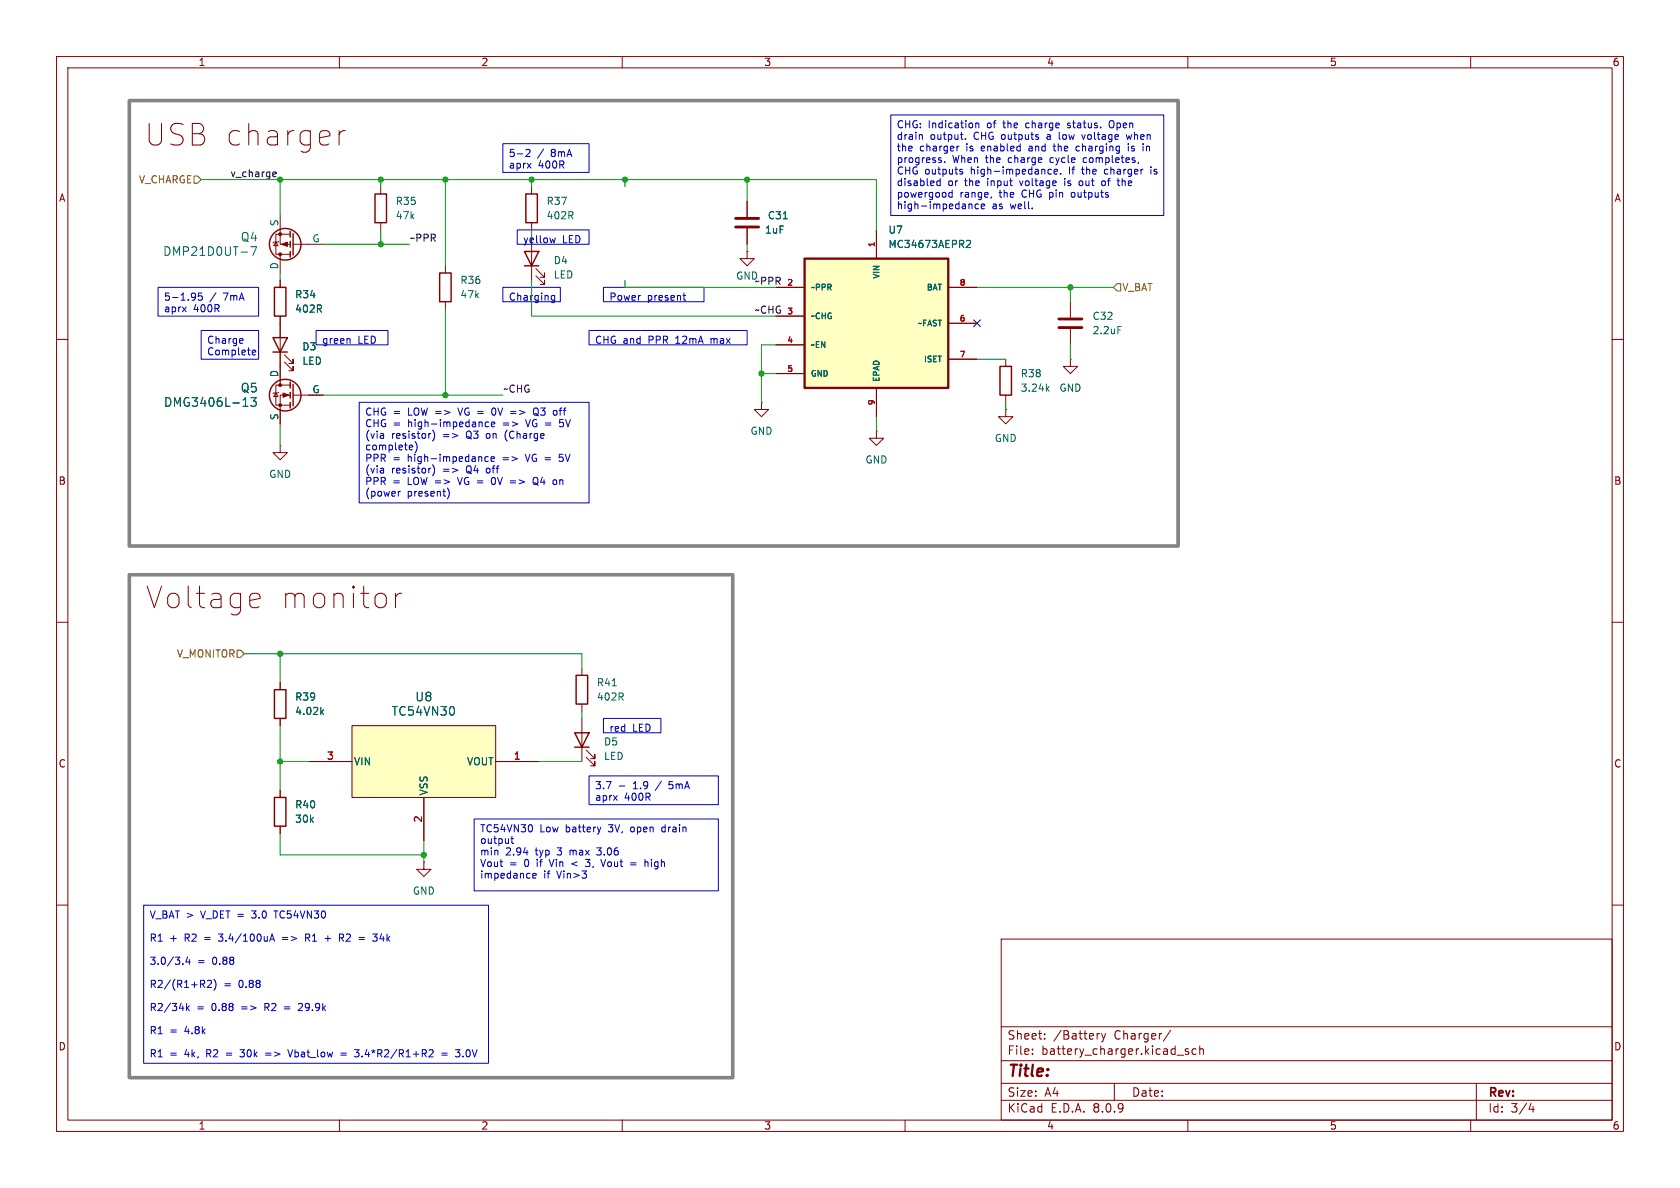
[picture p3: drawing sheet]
<svg xmlns="http://www.w3.org/2000/svg" width="297mm" height="210mm" viewBox="0 0 297 210" stroke-linecap="round" stroke-linejoin="round" font-family="sans-serif">
<g fill="none" stroke="#840000" stroke-width=".18">
<path d="M10 10h277v190h-277zM12 12h273v186h-273zM60 10v2M110 10v2M160 10v2M210 10v2M260 10v2M94 33v1.3M94 39.4v1.2M189.2 53.3v2.8M189.2 58.2v2.8M10 60h2"/>
<path d="M154.9 76.2v1.3h1.3l-1.3 1.2-1.2-1.2h1.2M154.9 76.2h.1M177.8 72.4v1.3h1.3l-1.3 1.2-1.3-1.2h1.3M177.8 72.4h.1M177.8 63.5v1.3M177.8 69.9v1.2M189.2 63.5v1.3h1.3l-1.3 1.2-1.2-1.2h1.2M189.2 63.5h.1M285 60h2M10 110h2M285 110h2M10 160h2"/>
<path d="M177 166h108v32h-108zM285 160h2M60 198v2M110 198v2M160 198v2M177 194.5h108M177 191.5h108M177 187.5h108M177 181.5h108M182.5 186.3v.1M182.5 185.5v.1M184.7 183.6v.1"/>
<path d="M184.7 182.8v.1M194.4 182.7l-.3 .1M194.7 182.7l.4 1M195.1 183.7l-.1 .4-.3 .1M195.5 182.7l-.4 1M197 191.5v3M207 182.1l-1.3 2M208.1 186.5h1.1M210 198v2M210.1 185.5l-.4-.1-.2 .2 .1 .2 .5 .2v.3h-.6M211.5 185.5l-.5-.1-.3 .3v.4l.2 .2h.6M212.1 185.5l.2-.1 .4 .1v.9"/>
<path d="M212.1 184.9v1.5M260 198v2M261 191.5v6.5M270.7 195l-.4 1.1h.9M271 195.6v1"/>
</g>
<path d="M93 34.3h2v5.1h-2zM176.8 64.8h2v5.1h-2z" fill="none" stroke="#840000" stroke-width=".25"/>
<path d="M197.6 57.7h.6M185.1 68.7l.4 .5M185.5 68.3l-.5 .5" fill="none" stroke="#006464" stroke-width=".18"/>
<path d="M187.2 57.9h4.1M187.2 56.4h4.1" fill="none" stroke="#840000" stroke-width=".51"/>
<path d="M142.2 45.7h25.4v22.9h-25.4z" fill="#ffffc2"/>
<path d="M142.2 45.7h25.4v22.9h-25.4z" fill="none" stroke="#840000" stroke-width=".41"/>
<g fill="none" stroke="#840000" stroke-width=".18">
<path d="M49.5 38.1v5.1h1.8M67.3 33v1.3M67.3 39.4v1.2M132.1 35.6v2.8M48.8 42.8l.3 .6h-.7zM49.3 42.7l-.2 .1h-.7l-.1 .1M49.5 45v3.3M49.5 49.5v1.3M49.5 55.9v12.2M51.3 41.4h-2.5v3.6h2.5M51.8 43.2h5.3M78.7 47v1.3"/>
<path d="M78.7 53.3v1.3M94 41.9v7.6M94.7 48.8l1.6 1.5v-.8v.8h-.8M94.7 47.5l1.6 1.5v-.7v.7h-.8M132.1 44.5v1.2h1.2l-1.2 1.3-1.3-1.3h1.3M132.1 44.5h.1M132.1 40.4v2.8M137.2 50.8h5M137.2 55.9h5M154.9 40.6v5.1M167.6 50.8h5.1M167.6 57.2h5.1"/>
<path d="M48.8 69.5l.3 .6h-.7zM49.3 69.3l-.2 .2h-.7l-.1 .1M49.5 78.7v1.3h1.3l-1.3 1.3-1.2-1.3h1.2M49.5 78.7h.1M50.3 64l1.5 1.5v-.7v.7h-.7M50.3 62.7l1.5 1.6v-.8v.8h-.7M51.3 69.9h-1.8v5M51.3 68.1h-2.5v3.5h2.5M51.8 69.9h5.3M134.6 71.1v1.3h1.3l-1.3 1.3-1.3-1.3h1.3M134.6 71.1h.1M137.2 61h5"/>
<path d="M137.2 66h5M154.9 68.6v5.1M167.6 63.5h5.1M49.5 120.7v1.2M49.5 127v1.3M102.9 127v7.6M103.6 133.9l1.6 1.5v-.8v.8h-.8M103.6 132.6l1.6 1.5v-.7v.7h-.8"/>
</g>
<path d="M138.5 38.7h.7M45.4 43.6l-.7 1.5M170.9 42.6l.4-.1 .3 .4-.8 .9h.8M43 71.8h.8M45.3 70.3l-.5 .6 .4 .1v.7l-.2 .1h-.4l-.2-.1M56.8 125.8l.4 .5M57.2 125.5l-.5 .4" fill="none" stroke="#006464" stroke-width=".18"/>
<path d="M130 38.6h4.1M130 40.1h4.1" fill="none" stroke="#840000" stroke-width=".51"/>
<g fill="none" stroke="#840000" stroke-width=".25">
<path d="M66.3 34.3h2v5.1h-2zM48.3 59.7h2.5l-1.3 2.5zM48.5 50.8h2v5.1h-2zM51.3 40.9v1M51.3 42.7v1M51.3 44.5v1M51.8 41.3v3.8M77.7 48.3h2.1v5h-2.1zM92.7 44.5h2.5l-1.2 2.5zM92.7 47h2.5M48.3 62.2h2.5M51.3 67.6v1"/>
<path d="M51.3 69.3v1.1M51.3 71.1v1M51.8 67.9v3.9M48.5 121.9h2v5.1h-2zM101.6 129.5h2.5l-1.2 2.6zM101.6 132.1h2.5"/>
<circle cx="50.4" cy="43.2" r="2.79"/>
<circle cx="50.4" cy="69.8" r="2.79"/>
</g>
<g fill="#840000" stroke="#840000" stroke-width=".18">
<path d="M49.8 43.2l1-.4v.8z"/>
<path d="M50 69.5l1.1 .4-1.1 .3z"/>
<circle cx="49.5" cy="41.4" r=".25"/>
<circle cx="49.5" cy="45" r=".25"/>
<circle cx="49.5" cy="71.6" r=".25"/>
<circle cx="49.5" cy="68.1" r=".25"/>
</g>
<path d="M62.2 128.3h25.4v12.7h-25.4z" fill="#ffffc2"/>
<g fill="none" stroke="#840000" stroke-width=".18">
<path d="M132.1 35.6v2.8M49.5 49.5v1.3M49.5 55.9v3.8M132.1 40.4v2.8M137.2 50.8h5M137.2 55.9h5M154.9 40.6v5.1M167.6 50.8h5.1M167.6 57.2h5.1M49.5 62.2v5.1M49.5 72.4v2.5M54.6 69.9h2.5"/>
<path d="M137.2 61h5M137.2 66h5M154.9 68.6v5.1M167.6 63.5h5.1M102.9 118.1v1.3M49.5 120.7v1.2M49.5 127v1.3M49.5 139.7v1.3M54.6 134.6h7.6M62.2 128.3h25.4v12.7h-25.4zM87.6 134.6h7.6M102.9 124.5v1.2"/>
<path d="M49.5 146.1v1.2M74.9 152.4v1.3h1.3l-1.3 1.2-1.2-1.2h1.2M74.9 152.4h.1M74.9 141v7.6"/>
</g>
<path d="M138.5 38.7h.7M170.9 42.6l.4-.1 .3 .4-.8 .9h.8M43 71.8h.8M45.3 70.3l-.5 .6 .4 .1v.7l-.2 .1h-.4l-.2-.1M56.8 125.8l.4 .5M57.2 125.5l-.5 .4M80.3 125.2v.9M108.2 121.2h.8" fill="none" stroke="#006464" stroke-width=".18"/>
<path d="M101.9 119.4h2v5.1h-2zM48.5 141h2v5.1h-2z" fill="none" stroke="#840000" stroke-width=".25"/>
<path d="M34.3 31.1h.6l.7 .7-.7 .6h-.6zM197.5 50.2h.6v1.2h-.6l-.7-.6zM41.9 114.9h.6l.7 .7-.7 .6h-.6z" fill="none" stroke="#725600" stroke-width=".18"/>
<path d="M48.4 30.4l.4 .1v.2l-.6 .1M48.8 31.2h-.4" fill="none" stroke="#0f0f0f" stroke-width=".18"/>
<path d="M59.9 23.1v2.5M61 23.1a.97 .97 0 0 0-1.1 .7M45.4 104.9l.4 .2 .2 .7-1.8 .4M45.8 107.2l-.4 .2M69.9 104.9v2.5M71 104.9a.97 .97 0 0 0-1.1 .7" fill="none" stroke="#720000" stroke-width=".18"/>
<g fill="none" stroke="#0000c2" stroke-width=".18">
<path d="M88.9 25.4h15.2v5.1h-15.2zM93 26.5l.5-.1 .2 .4-.8 .9h.8M157.5 20.3h48.2v17.8h-48.2zM162.7 23.8l.4 .2v.6M165.7 32.1v.6l.2 .1h.3M166.1 28.3l.3 .1 .1 .1-.2 .2h-.3M166.2 31.5v1.3M167 28.6v.1M168.3 34.1l-.3-.1-.3 .3 .1 .5h.5M168.3 33.6v1.3M169.2 26v.1M169.7 30.3l.5 .2-.1 .2-.3 .1"/>
<path d="M169.7 30h.4M170.7 24.5v.1M171.8 36.2v.7M172.4 36.2v.6l.2 .1 .4-.1M172.5 21.7v.9M172.5 21.9l.2-.2 .3 .1v.8M173.5 36.2v.6h.5M174.1 36.2v.2l-.6 .1M175.3 34.8l-.1 .2M185.7 29.9l-.4 .1v.5l.2 .3 .4-.1M186.2 25.8h.5M186.4 25.4v1.2"/>
<path d="M186.4 30.1v.6h.5M187 30.1v.1l-.6 .2M187.3 23.4v1.1l.1 .1M187.5 30.7v.1M188.2 31.5v.2M188.2 32v.8M188.7 22.5l.1 .1M188.9 21.7l-.2 .2 .2 .3M189.5 34.1l-.1 .2 .1 .5M190.7 25.8l-.4 .1-.1 .2 .1 .5 .4 .1M191.2 32h-.3l-.1 .2v.5l.4 .1M191.2 23.8l.4 .8 .3-.8"/>
<path d="M191.6 28l-.1 .5 .2 .2M195.3 32h-.3l-.2 .2v.5l.2 .1h.3M195.3 30l-.1 .5 .3 .3M196.6 21.3a.43 .43 0 0 0-.5 .4v.5a.43 .43 0 0 0 .5 .4M197.8 32.8h.2M199.1 23.8l.3 .8 .2-.6 .2 .6M199.5 25.4v.1M199.5 25.8v.9M201.3 28.7l-.1 .2M202.7 25.8v.9M202.9 25.8l-.2 .2M203.5 29.5v.1"/>
<path d="M203.5 29.9v.9M27.9 50.8h17.8v5.1h-17.8zM34.4 51.9h.1a1.07 1.07 0 0 1-.1 1.1M34.6 52.3l-.2 .2M35.6 58.4h10.1v5.1h-10.1zM35.7 51.8h-.6l-.1 .6 .2-.1h.4l.2 .2-.1 .5-.2 .1-.5-.1M42.8 59.8l.2 .4-.6 .1M55.9 58.4h12.7v2.6h-12.7zM61.8 59.9l.1 .8M88.9 50.8h10.2v2.5h-10.2zM91.4 40.6h12.7v2.6h-12.7zM97.5 53l.2 .1 .4-.1"/>
<path d="M98.1 52.3l-.4-.1-.2 .1M98.1 52.2v1.1l-.3 .2-.3-.1M98.2 42.1l-.3 .8-.2-.6M104.1 58.4h28v2.6h-28zM106.7 50.8h17.8v2.5h-17.8zM120.7 52.2h.5M120.9 51.8v1.1l.3 .2M42.9 60.6l-.1 .1M44.6 62.6l.2 .1h.3M44.6 62.1l.2-.2h.2l.2 .2v.1l-.6 .1M63.5 71.1h40.6v17.8h-40.6zM72.9 79.5h-.4"/>
<path d="M73 78.9v.1l-.6 .1M73.7 78.6v.9l-.3 .5M76.8 76.6v.8l-.3 .6M80.9 72.1l.5 1.3M86.4 74.7l-.4-.1-.2 .2 .1 .6h.5M86.9 75l.6-.1-.1-.2-.4-.1-.1 .2v.6h.5M87.4 72.1a.68 .68 0 0 0-.5 .7 .68 .68 0 0 0 .5 .6M89.4 76.4l-.1 .5 .1 .7M90.3 72.7h.9M90.3 73.1h.9M92.9 74.2l.4 1.2M94.5 73.1l.6 .4"/>
<path d="M95.1 72.3l-.2-.2a.43 .43 0 0 0-.6 .4v.5a.43 .43 0 0 0 .3 .4 .43 .43 0 0 0 .5-.2M98.9 75.3l.5 .1M99 74.2l-.1 .6 .5-.1M70.8 86.9l-.4 .2M76.8 82.7v.9l-.3 .5M79.3 86.6a1.48 1.48 0 0 1-.2 1.6M80.9 84.4l.4 1.3M86.3 80.8l-.3-.1-.3 .3 .1 .5h.5M86.8 81.2l.6-.2v-.2l-.4-.1-.2 .2 .1 .6h.5M86.9 84.6v.8l.4 .3M90.2 85h1M90.2 85.4h1"/>
<path d="M92.9 80.3l.4 1.3M94.5 85.4l.5 .3M95 84.6l-.2-.2a.43 .43 0 0 0-.6 .4v.4a.43 .43 0 0 0 .3 .5 .43 .43 0 0 0 .5-.2M98.8 81.5l.5 .1M99.5 80.3h-.6l-.1 .6 .5-.1M104.1 137.2h22.9v5h-22.9zM106.7 127h10.1v2.5h-10.1zM109.5 139h1M83.8 144.8h43.2v12.7h-43.2zM90.3 148.3h.5M90.5 147.8v1.1l.3 .2M94.1 146v.8"/>
<path d="M94.2 154.8l.6-.1-.1-.3h-.3l-.2 .2v.6h.5M97.1 151.9l.4 1.3M102 152.3l-.9 .4 .9 .4M103.5 153.1l.5 .1M104.3 151.9l-.4 .5h.1M105.5 149.9h.8M105.5 151l.2 .1M106.2 146.2l-.3 .9M106.2 151.9l.4 1.3 .5-1.3M111.5 152.5h.9M111.5 152.9h.9M114 151.9v1.3"/>
<path d="M114.2 152.3l.4 .2v.7M117.1 146.3l-.1 .2 .1 .5M25.4 160h61v28h-61zM32.3 170.4v.1M33 177.4v1.3M33.1 178.2l.4 .5M33.2 169.1l-.3 1h.7M33.5 177.8l-.5 .5M33.5 169.6v.9M36.7 173.4l.5-.1 .2 .4-.8 .9h.8M37.8 173.1a1.46 1.46 0 0 1 0 1.9M47.7 166.4l.4-1.3 .4 1.3"/>
<path d="M47.8 166h.6M48.4 161h.7M49.9 165.7h1M49.9 166.1h1M50.3 178h.9M50.3 178.3h.9M53.2 177.4l-.4 .1M53.4 177.9l-.7 .8h.8M54 165.8h.5M54.3 165.8l.5 .6M54.5 165.1h-.5v1.3M57.5 165.9h.9"/>
<path d="M60 165.8l.6-.1 .1-.2v-.3l-.7-.1v1.3M60.3 165.8l.4 .6M63.5 165.7h.9M63.5 166.1h.9M65.9 165.1h.8l-.5 .5M66.4 165.6l.3 .2v.3l-.3 .3M42.4 185.6h.8M42.4 186.7l.2 .1M47 186.2h.9M47 186.5h.9M50.9 185.6l.4 1.2 .4-1.2M60.3 186.2h.9"/>
<path d="M60.3 186.5h.9M62.7 185.6h.8l-.5 .4 .4 .2 .1 .4-.3 .2h-.3M76 185.6h.5l.1 .3-.8 .9h.8M78.1 186.2h1M78.1 186.5h1M80.5 185.6h.8l-.4 .4M81.8 186.7v.1"/>
</g>
<path d="M22.9 17.8h185.4v78.7h-185.4zM22.9 101.6h106.6v88.9h-106.6z" fill="none" stroke="#848484" stroke-width=".63"/>
<g fill="none" stroke="#009600" stroke-width=".18">
<path d="M35.6 31.8h119.3v8.8M49.5 31.8v6.3M67.3 31.8v1.2M78.7 31.8v15.2M94 31.8v1.2M110.5 31.8v1.2M132.1 31.8v3.8M49.5 48.3v1.2M57.1 43.2h15.3M67.3 40.6v2.6M78.7 54.6v15.3M94 40.6v1.3"/>
<path d="M94 49.5v6.4h43.2M110.5 49.5v1.3h26.7M132.1 43.2v1.3M172.7 50.8h24.1M189.2 50.8v2.5M49.5 74.9v3.8M57.1 69.9h31.8M134.6 66h2.6M137.2 61h-2.6v10.1M154.9 73.7v2.5M172.7 63.5h5.1M177.8 71.1v1.3"/>
<path d="M189.2 61v2.5M43.2 115.6h59.7v2.5M49.5 115.6v5.1M49.5 134.6h5.1M49.5 128.3v11.4M95.2 134.6h7.7M102.9 125.7v1.3M49.5 147.3v3.8h25.4M74.9 148.6v3.8"/>
</g>
<path d="M172.1 56.5l1.2 1.3M173.3 56.5l-1.2 1.3" fill="none" stroke="#000084" stroke-width=".18"/>
<g fill="#009600" stroke="#009600" stroke-width=".18">
<circle cx="49.5" cy="31.8" r=".46"/>
<circle cx="67.3" cy="43.2" r=".46"/>
<circle cx="67.3" cy="31.8" r=".46"/>
<circle cx="132.1" cy="31.8" r=".46"/>
<circle cx="189.2" cy="50.8" r=".46"/>
<circle cx="110.5" cy="31.8" r=".46"/>
<circle cx="134.6" cy="66" r=".46"/>
<circle cx="78.7" cy="69.9" r=".46"/>
<circle cx="78.7" cy="31.8" r=".46"/>
<circle cx="94" cy="31.8" r=".46"/>
<circle cx="49.5" cy="134.6" r=".46"/>
<circle cx="74.9" cy="151.1" r=".46"/>
<circle cx="49.5" cy="115.6" r=".46"/>
</g>
<g font-size="5.3" fill="#720000">
<text x="25.6" y="26">USB charger</text>
<text x="25.8" y="107.8">Voltage</text>
<text x="49.5" y="107.8">monitor</text>
</g>
<text font-size="2.8" fill="#840000" x="178" y="190.9">Title:</text>
<g font-size="2.1" fill="#006464">
<text x="28.7" y="45.4">DMP21D0UT-7</text>
<text x="42.5" y="42.9">Q4</text>
<text x="42.5" y="69.6">Q5</text>
<text x="28.9" y="72.1">DMG3406L-13</text>
<text x="73.3" y="124.2">U8</text>
<text x="69.2" y="126.7">TC54VN30</text>
</g>
<g font-size="2.1" fill="#840000">
<text x="178" y="184">Sheet:</text>
<text x="186.2" y="184">/Battery</text>
<text x="197" y="184">Charger/</text>
<text x="178" y="186.7">File:</text>
<text x="184.1" y="186.7">battery_charger.kicad_sch</text>
<text x="178" y="196.9">KiCad</text>
<text x="178" y="194.1">Size:</text>
<text x="184.7" y="194.1">A4</text>
<text x="185.7" y="196.9">E.D.A.</text>
<text x="193.3" y="196.9">8.0.9</text>
<text x="200" y="194.1">Date:</text>
<text x="263" y="194.3">Rev:</text>
<text x="263" y="196.9">Id:</text>
<text x="267.1" y="196.9">3/4</text>
</g>
<g font-size="1.8" fill="#840000">
<text x="35" y="11.9">1</text>
<text x="85" y="11.9">2</text>
<text x="135" y="11.9">3</text>
<text x="185" y="11.9">4</text>
<text x="235" y="11.9">5</text>
<text x="285" y="11.9">6</text>
<text x="10.3" y="35.9">A</text>
<text x="285.3" y="35.9">A</text>
<text x="10.3" y="85.9">B</text>
<text x="285.3" y="85.9">B</text>
<text x="10.3" y="135.9">C</text>
<text x="285.3" y="135.9">C</text>
<text x="10.3" y="185.9">D</text>
<text x="285.3" y="185.9">D</text>
<text x="35" y="199.9">1</text>
<text x="85" y="199.9">2</text>
<text x="135" y="199.9">3</text>
<text x="185" y="199.9">4</text>
<text x="235" y="199.9">5</text>
<text x="285" y="199.9">6</text>
</g>
<g font-size="1.8" fill="#0000c2">
<text x="158.4" y="23">CHG: Indication</text>
<text x="174.6" y="23">of</text>
<text x="177.7" y="23">the</text>
<text x="181.8" y="23">charge</text>
<text x="189.4" y="23">status.</text>
<text x="197" y="23">Open</text>
<text x="89.9" y="28.1">5-2</text>
<text x="95" y="28.1">/</text>
<text x="97.5" y="28.1">8mA</text>
<text x="158.4" y="25">drain</text>
<text x="158.4" y="27.1">the</text>
<text x="158.4" y="29.1">progress.</text>
<text x="162.6" y="27.1">charger</text>
<text x="164.4" y="25">output.</text>
<text x="168.4" y="29.1">When</text>
<text x="170.9" y="27.1">is</text>
<text x="172.3" y="25">CHG outputs</text>
<text x="173.7" y="27.1">enabled</text>
<text x="174.4" y="29.1">the</text>
<text x="178.5" y="29.1">charge</text>
<text x="182.3" y="27.1">and</text>
<text x="185.6" y="25">a</text>
<text x="186.1" y="29.1">cycle</text>
<text x="187" y="27.1">the</text>
<text x="187.9" y="25">low</text>
<text x="191.1" y="27.1">charging</text>
<text x="192.2" y="29.1">completes,</text>
<text x="192.2" y="25">voltage</text>
<text x="200.3" y="25">when</text>
<text x="200.5" y="27.1">is</text>
<text x="203.3" y="27.1">in</text>
<text x="89.9" y="30.1">aprx</text>
<text x="95.1" y="30.1">400R</text>
<text x="158.4" y="31.2">CHG outputs</text>
<text x="158.4" y="33.2">disabled</text>
<text x="158.4" y="35.3">powergood</text>
<text x="167.6" y="33.2">or</text>
<text x="169.7" y="35.3">range,</text>
<text x="170.7" y="33.2">the</text>
<text x="171.7" y="31.2">high-impedance.</text>
<text x="174.8" y="33.2">input</text>
<text x="176.8" y="35.3">the</text>
<text x="180.8" y="33.2">voltage</text>
<text x="180.9" y="35.3">CHG pin</text>
<text x="188.8" y="33.2">is</text>
<text x="189.3" y="31.2">If</text>
<text x="190" y="35.3">outputs</text>
<text x="191.6" y="33.2">out</text>
<text x="191.8" y="31.2">the</text>
<text x="195.8" y="33.2">of</text>
<text x="195.9" y="31.2">charger</text>
<text x="198.9" y="33.2">the</text>
<text x="204.3" y="31.2">is</text>
<text x="158.4" y="37.3">high-impedance</text>
<text x="175.4" y="37.3">as</text>
<text x="178.7" y="37.3">well.</text>
<text x="92.4" y="43.3">yellow</text>
<text x="99.4" y="43.3">LED</text>
<text x="28.9" y="53.5">5-1.95</text>
<text x="37.1" y="53.5">/</text>
<text x="39.6" y="53.5">7mA</text>
<text x="89.9" y="53.5">Charging</text>
<text x="107.6" y="53.5">Power</text>
<text x="114.4" y="53.5">present</text>
<text x="28.9" y="55.5">aprx</text>
<text x="34.2" y="55.5">400R</text>
<text x="36.5" y="61.1">Charge</text>
<text x="36.5" y="63.1">Complete</text>
<text x="56.8" y="61.1">green</text>
<text x="63.3" y="61.1">LED</text>
<text x="105.1" y="61.1">CHG and</text>
<text x="114.8" y="61.1">PPR</text>
<text x="119.7" y="61.1">12mA</text>
<text x="126.1" y="61.1">max</text>
<text x="64.5" y="73.8">CHG =</text>
<text x="64.5" y="75.8">CHG =</text>
<text x="64.5" y="77.9">(via</text>
<text x="69.2" y="77.9">resistor)</text>
<text x="72.2" y="73.8">LOW =&gt;</text>
<text x="72.2" y="75.8">high-impedance</text>
<text x="78.4" y="77.9">=&gt;</text>
<text x="81.5" y="73.8">VG =</text>
<text x="82.7" y="77.9">Q3</text>
<text x="86.4" y="77.9">on</text>
<text x="87.8" y="73.8">0V</text>
<text x="89.2" y="75.8">=&gt;</text>
<text x="89.9" y="77.9">(Charge</text>
<text x="91.3" y="73.8">=&gt;</text>
<text x="93.5" y="75.8">VG =</text>
<text x="95.6" y="73.8">Q3</text>
<text x="99.3" y="73.8">off</text>
<text x="99.8" y="75.8">5V</text>
<text x="64.5" y="79.9">complete)</text>
<text x="64.5" y="82">PPR</text>
<text x="69.4" y="82">=</text>
<text x="72.2" y="82">high-impedance</text>
<text x="89.1" y="82">=&gt;</text>
<text x="93.4" y="82">VG =</text>
<text x="99.7" y="82">5V</text>
<text x="64.5" y="84">(via</text>
<text x="64.5" y="86.1">PPR</text>
<text x="64.5" y="88.1">(power</text>
<text x="69.2" y="84">resistor)</text>
<text x="69.4" y="86.1">=</text>
<text x="72" y="88.1">present)</text>
<text x="72.2" y="86.1">LOW =&gt;</text>
<text x="78.4" y="84">=&gt;</text>
<text x="81.5" y="86.1">VG =</text>
<text x="82.7" y="84">Q4</text>
<text x="86.4" y="84">off</text>
<text x="87.7" y="86.1">0V</text>
<text x="91.2" y="86.1">=&gt;</text>
<text x="95.5" y="86.1">Q4</text>
<text x="99.2" y="86.1">on</text>
<text x="107.6" y="129.7">red</text>
<text x="111.8" y="129.7">LED</text>
<text x="105.1" y="139.8">3.7</text>
<text x="105.1" y="141.9">aprx</text>
<text x="110.4" y="141.9">400R</text>
<text x="112" y="139.8">1.9</text>
<text x="116.2" y="139.8">/</text>
<text x="118.7" y="139.8">5mA</text>
<text x="84.8" y="147.5">TC54VN30</text>
<text x="84.8" y="149.5">output</text>
<text x="95.4" y="147.5">Low</text>
<text x="100.1" y="147.5">battery</text>
<text x="107.9" y="147.5">3V,</text>
<text x="112" y="147.5">open</text>
<text x="117.7" y="147.5">drain</text>
<text x="84.8" y="151.5">min</text>
<text x="84.8" y="153.6">Vout</text>
<text x="84.8" y="155.6">impedance</text>
<text x="89.4" y="151.5">2.94</text>
<text x="90.1" y="153.6">=</text>
<text x="92.8" y="153.6">0</text>
<text x="94.8" y="151.5">typ</text>
<text x="95.2" y="153.6">if</text>
<text x="96.1" y="155.6">if</text>
<text x="97.7" y="153.6">Vin</text>
<text x="98.6" y="155.6">Vin&gt;3</text>
<text x="98.8" y="151.5">3</text>
<text x="101.2" y="151.5">max</text>
<text x="104.4" y="153.6">3,</text>
<text x="106.2" y="151.5">3.06</text>
<text x="107.4" y="153.6">Vout</text>
<text x="112.7" y="153.6">=</text>
<text x="115.4" y="153.6">high</text>
<text x="26.4" y="162.7">V_BAT &gt;</text>
<text x="26.4" y="166.8">R1</text>
<text x="30" y="166.8">+</text>
<text x="32.7" y="166.8">R2</text>
<text x="35.6" y="162.7">V_DET =</text>
<text x="36.4" y="166.8">=</text>
<text x="39.1" y="166.8">3.4/100uA</text>
<text x="45" y="162.7">3.0</text>
<text x="49.2" y="162.7">TC54VN30</text>
<text x="50.5" y="166.8">=&gt;</text>
<text x="54.8" y="166.8">R1</text>
<text x="58.5" y="166.8">+</text>
<text x="61.2" y="166.8">R2</text>
<text x="64.9" y="166.8">=</text>
<text x="67.6" y="166.8">34k</text>
<text x="26.4" y="170.9">3.0/3.4</text>
<text x="34.9" y="170.9">=</text>
<text x="37.6" y="170.9">0.88</text>
<text x="26.4" y="175">R2/(R1+R2)</text>
<text x="26.4" y="179.1">R2/34k</text>
<text x="34.8" y="179.1">=</text>
<text x="37.5" y="179.1">0.88</text>
<text x="39.6" y="175">=</text>
<text x="42.3" y="175">0.88</text>
<text x="42.9" y="179.1">=&gt;</text>
<text x="47.2" y="179.1">R2</text>
<text x="53.6" y="179.1">29.9k</text>
<text x="26.4" y="183.1">R1</text>
<text x="30" y="183.1">=</text>
<text x="32.7" y="183.1">4.8k</text>
<text x="26.4" y="187.2">R1</text>
<text x="30" y="187.2">=</text>
<text x="32.7" y="187.2">4k,</text>
<text x="36.8" y="187.2">R2</text>
<text x="40.4" y="187.2">=</text>
<text x="43.2" y="187.2">30k</text>
<text x="47.8" y="187.2">=&gt;</text>
<text x="52.1" y="187.2">Vbat_low</text>
<text x="61.5" y="187.2">=</text>
<text x="64.2" y="187.2">3.4*R2/R1+R2</text>
<text x="79.7" y="187.2">=</text>
<text x="82.5" y="187.2">3.0V</text>
</g>
<g font-size="1.8" fill="#725600">
<text x="24.5" y="32.6">V_CHARGE</text>
<text x="198.3" y="51.7">V_BAT</text>
<text x="31.2" y="116.4">V_MONITOR</text>
</g>
<g font-size="1.8" fill="#0f0f0f">
<text x="40.6" y="31.4">v_charge</text>
<text x="72.4" y="42.8">~PPR</text>
<text x="130" y="49.6">GND</text>
<text x="133.3" y="50.5">~PPR</text>
<text x="133.3" y="55.5">~CHG</text>
<text x="88.9" y="69.5">~CHG</text>
</g>
<g font-size="1.8" fill="#006464">
<text x="49.3" y="40.1" transform="rotate(-90 49.3 40.1)">S</text>
<text x="69.9" y="39">47k</text>
<text x="69.9" y="36.4">R35</text>
<text x="96.5" y="39">402R</text>
<text x="96.5" y="36.4">R37</text>
<text x="135.1" y="41.5">1uF</text>
<text x="135.6" y="39">C31</text>
<text x="157" y="41.5">U7</text>
<text x="49.3" y="47.7" transform="rotate(-90 49.3 47.7)">D</text>
<text x="55.1" y="42.9">G</text>
<text x="97.8" y="46.9">D4</text>
<text x="157" y="44">MC34673AEPR2</text>
<text x="52.1" y="52.9">R34</text>
<text x="81.3" y="52.9">47k</text>
<text x="81.3" y="50.4">R36</text>
<text x="97.8" y="49.4">LED</text>
<text x="52.1" y="55.5">402R</text>
<text x="193" y="56.7">C32</text>
<text x="193" y="59.3">2.2uF</text>
<text x="53.3" y="62.1">D3</text>
<text x="53.3" y="64.7">LED</text>
<text x="49.3" y="66.8" transform="rotate(-90 49.3 66.8)">D</text>
<text x="55.1" y="69.6">G</text>
<text x="180.3" y="66.9">R38</text>
<text x="180.3" y="69.4">3.24k</text>
<text x="187.2" y="69.4">GND</text>
<text x="49.3" y="74.4" transform="rotate(-90 49.3 74.4)">S</text>
<text x="132.6" y="77.1">GND</text>
<text x="152.9" y="82.1">GND</text>
<text x="175.8" y="78.3">GND</text>
<text x="47.5" y="84.7">GND</text>
<text x="52.1" y="124.1">R39</text>
<text x="105.4" y="124.1">402R</text>
<text x="105.4" y="121.5">R41</text>
<text x="52.1" y="126.6">4.02k</text>
<text x="106.7" y="132">D5</text>
<text x="62.5" y="135.5">VIN</text>
<text x="82.5" y="135.5">VOUT</text>
<text x="106.7" y="134.5">LED</text>
<text x="52.1" y="143.1">R40</text>
<text x="75.8" y="140.7" transform="rotate(-90 75.8 140.7)">VSS</text>
<text x="52.1" y="145.6">30k</text>
<text x="72.9" y="158.3">GND</text>
</g>
<g font-size="1.8" fill="#a90000">
<text x="57.7" y="134.4">3</text>
<text x="90.7" y="134.4">1</text>
<text x="74.7" y="145.5" transform="rotate(-90 74.7 145.5)">2</text>
</g>
<g font-size="1.4" fill="#a90000">
<text x="154.7" y="43.8" transform="rotate(-90 154.7 43.8)">1</text>
<text x="139.1" y="50.5">2</text>
<text x="169.6" y="50.5">8</text>
<text x="139.1" y="55.6">3</text>
<text x="169.6" y="56.9">6</text>
<text x="139.1" y="60.7">4</text>
<text x="139.1" y="65.8">5</text>
<text x="169.6" y="63.2">7</text>
<text x="154.7" y="71.7" transform="rotate(-90 154.7 71.7)">9</text>
</g>
<g font-size="1.4" fill="#006464">
<text x="143.3" y="51.5">~PPR</text>
<text x="155.7" y="49.4" transform="rotate(-90 155.7 49.4)">VIN</text>
<text x="163.7" y="51.5">BAT</text>
<text x="143.3" y="56.6">~CHG</text>
<text x="162.2" y="57.9">~FAST</text>
<text x="143.3" y="61.7">~EN</text>
<text x="163.2" y="64.2">ISET</text>
<text x="143.3" y="66.8">GND</text>
<text x="155.7" y="67.6" transform="rotate(-90 155.7 67.6)">EPAD</text>
</g>
</svg>
